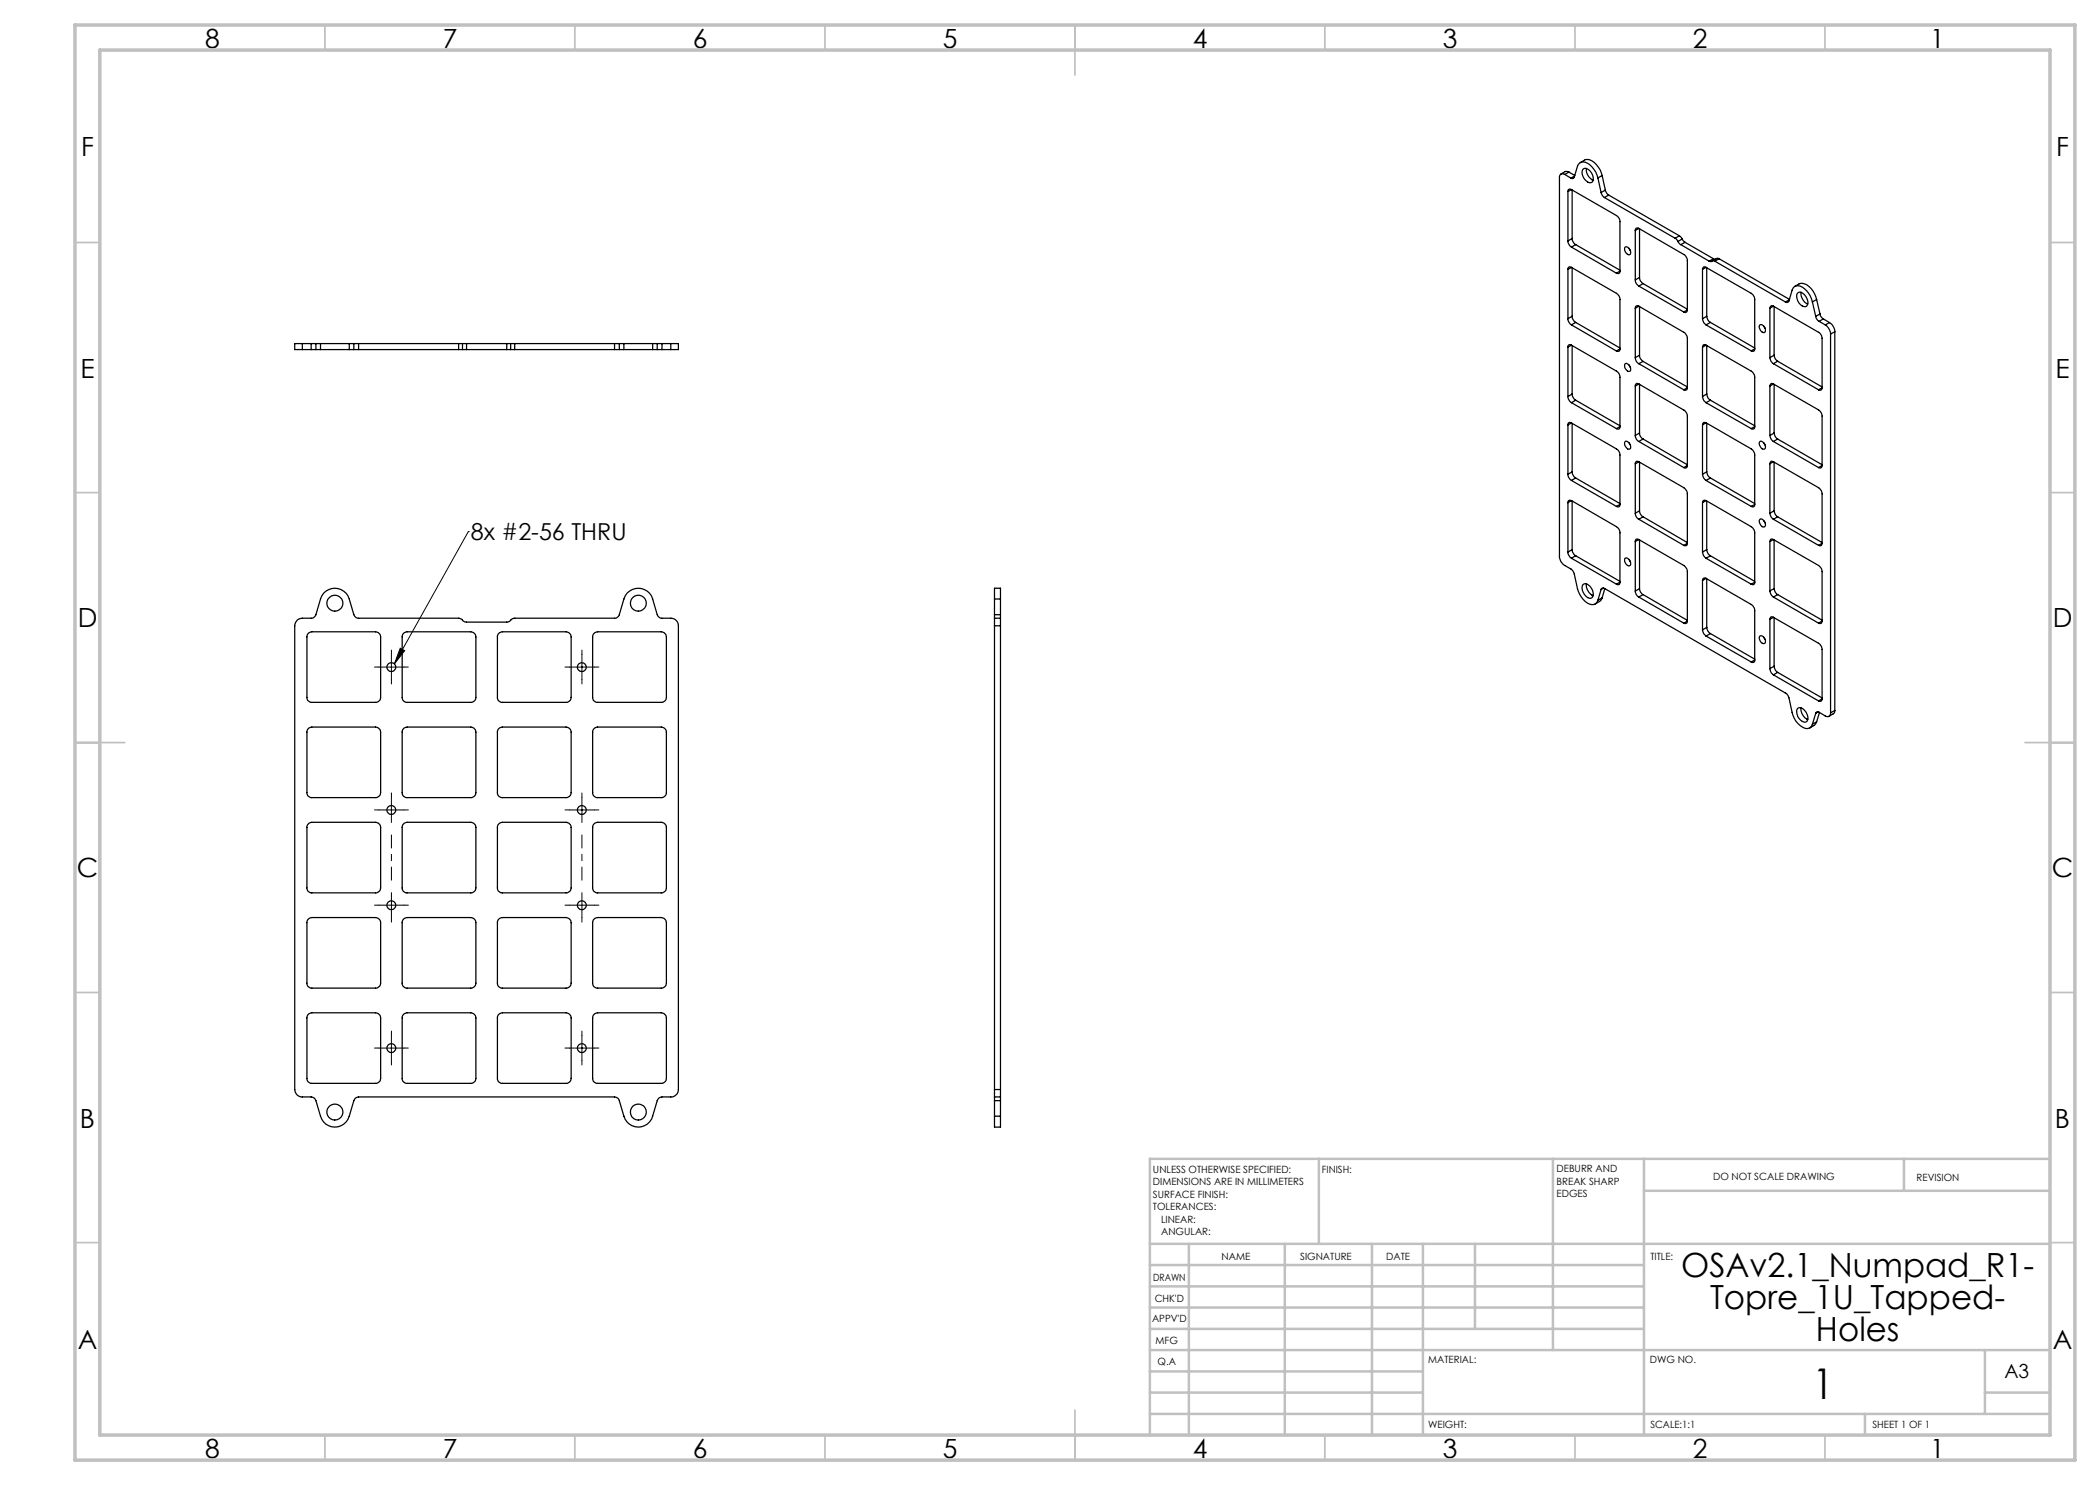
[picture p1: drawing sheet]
<svg xmlns="http://www.w3.org/2000/svg" width="420mm" height="297mm" viewBox="0 0 420 297" stroke-linecap="round" stroke-linejoin="round" font-family="sans-serif">
<g fill="none" stroke="#000" stroke-width=".2">
<path d="M93.7 106.3h.1M93.7 106.3l-14.8 26.5M75.8 133.4h5M78.3 130.9v5M80 129.6l.9 .5-2 2.7zM113.9 133.4h5M116.4 130.9v5M78.3 159.5v5M116.4 159.5v5M75.8 162h5M113.9 162h5M75.8 209.6h5"/>
<path d="M78.3 207.1v5M113.9 209.6h5M116.4 207.1v5"/>
</g>
<g fill="none" stroke="#000" stroke-width=".2" stroke-dasharray="15.2 1.3 1.3 1.3">
<path d="M75.8 133.4h-.9M78.3 130.9v-.9M78.3 135.9v.9M80.8 133.4h.9M113.9 133.4h-.9M116.4 130.9v-.9M116.4 135.9v.9M118.9 133.4h.9M78.3 159.5v-.9M116.4 159.5v-.9M75.8 162h-.9M80.8 162h.9"/>
<path d="M113.9 162h-.9M118.9 162h.9M75.8 181h-.9M78.3 181v-2.5M78.3 181h-2.5M78.3 181v2.5M78.3 181h2.5M78.3 183.5v.9M80.8 181h.9M113.9 181h-.9M116.4 181v-2.5M116.4 181h-2.5"/>
<path d="M116.4 181v2.5M116.4 181h2.5M116.4 183.5v.9M118.9 181h.9M75.8 209.6h-.9M78.3 207.1v-.9M78.3 212.1v.9M80.8 209.6h.9M113.9 209.6h-.9M116.4 207.1v-.9M116.4 212.1v.9M118.9 209.6h.9"/>
</g>
<path d="M78.3 176v-9M116.4 176v-9" fill="none" stroke="#000" stroke-width=".2" stroke-dasharray="15.2 1.3 1.3 1.3" stroke-dashoffset="12.6"/>
<g fill="none" stroke="#c0c0c0" stroke-width=".35">
<path d="M65 5v5M115 5v5M165 5v5M215 5v10M265 5v5M315 5v5M365 5v5M15 48.5h5M410 48.5h5M15 98.5h5M410 98.5h5M15 148.5h10"/>
<path d="M405 148.5h10M15 198.5h5M410 198.5h5M15 248.5h5M410 248.5h5M65 287v5M115 287v5M165 287v5M215 282v10M265 287v5M315 287v5M365 287v5"/>
</g>
<g fill="none" stroke="#c0c0c0" stroke-width=".5">
<path d="M263.8 231.8v17M310.6 231.8v38.2M328.8 231.8v55.2M328.8 238.2h81.2M380.8 231.8v6.4M410 231.8h-180v55.2M230 248.8h180M230 257.3h98.8M230 253h98.8M237.8 248.8v38.2M257 248.8v38.2M274.4 248.8v38.2"/>
<path d="M284.6 248.8v38.2M295 248.8v17M230 265.8h98.8M230 261.5h98.8M230 278.5h54.6M230 274.3h54.6M230 270h180M397 278.5h13M397 270v12.8M230 282.8h180M373 282.8v4.2"/>
</g>
<path d="M15 5h400v287h-400zM20 10h390v277h-390z" fill="none" stroke="#c0c0c0" stroke-width=".7"/>
<path d="M80 129.6l.9 .5-2 2.7z" fill="#000"/>
<g fill="none" stroke="#000" stroke-width=".25">
<path d="M312.9 34.9a.64 .64 0 0 0-.7-.1 .64 .64 0 0 0-.3 .7v75.8a2.11 2.11 0 0 0 1 1.8l1.4 .8 .6 .9a9.4 9.4 0 0 0 1.4 4.6 2.69 2.69 0 0 0 2.5 1.5l.4-.2 .4-.7M312.9 34.9l1.3 .7M313.6 38.3v9.9M313.8 34.4l-.8-.1-.8 .5M313.8 34.4l1.2 .7M313.8 34.4l-.9 .5M314.3 37.9l9 5.2a1.38 1.38 0 0 1 .7 1.2v9.9M314.3 37.9a.42 .42 0 0 0-.5 0 .42 .42 0 0 0-.2 .4M314.3 37.9l-.7 .4M314.4 38v9.7M314.9 35.2l-.7 .4M316.1 32.5a2 2 0 0 1 3.2 .4 4.5 4.5 0 0 1 1.1 2.2"/>
<path d="M316.5 33.9a1.16 1.16 0 0 1 1.8 .7 1.24 1.24 0 0 1-.1 1.9 2.01 2.01 0 0 1-1.7-2.6zM317.3 33.7a2.35 2.35 0 0 0 1.3 2.4M319.6 35.6a4.1 4.1 0 0 0-2.9-3.2 1.16 1.16 0 0 0-1.2 .9l-.6 2.1a.41 .41 0 0 1-.7 .2M319.6 35.6l.6 2.9M320.2 38.5l.3 .6 .4 .4M320.4 35.1l-.8 .5M320.4 35.1l.7 2.9M320.9 39.5l14.1 8.2M321.1 38l.2 .6 .4 .4M321.1 38l-.9 .5M321.7 39l14.2 8.2M321.7 39l-.8 .5"/>
<path d="M313.6 48.2a1.6 1.6 0 0 0 .7 1.2M313.6 53.9v9.8M314.3 53.5l9 5.2a1.38 1.38 0 0 1 .7 1.2v9.9M314.3 53.5a.42 .42 0 0 0-.5-.1 .42 .42 0 0 0-.2 .5M314.3 49.4l9 5.2M314.3 53.5l-.7 .4M314.4 47.7a1.6 1.6 0 0 0 .7 1.2M314.4 47.7l-.8 .5M314.4 53.5v9.7M315.1 48.9l8.9 5.1M315.1 48.9l-.8 .5M324 54.2a.43 .43 0 0 1-.2 .5 .43 .43 0 0 1-.5-.1"/>
<path d="M324 54.2l-.7 .4M324.9 49.5l.2-.1a1.04 1.04 0 0 1 .9 1.5 1.09 1.09 0 0 1-1.1-1.4zM325.8 49.7l.3 .4M327.1 56a1.38 1.38 0 0 0 .7 1.2M327.1 46.1v9.9M327.8 45.7l9 5.2a1.62 1.62 0 0 1 .7 1.2v9.9M327.8 45.7a.43 .43 0 0 0-.5-.1 .43 .43 0 0 0-.2 .5M327.8 57.2l9 5.2M327.8 45.7l-.7 .4M327.9 55.5a1.38 1.38 0 0 0 .7 1.2M327.9 55.5l-.8 .5M327.9 45.8v9.7"/>
<path d="M328.6 56.7l-.8 .5M328.6 56.7l8.9 5.1M335 47.7l.6 .6M335.6 48.3l.6 .6M335.9 47.2l.5 .6M335.9 47.2l-.9 .5M336.2 48.9l5.6 3.3M336.4 47.8l.6 .7M336.4 47.8l-.8 .5M337 48.5l-.8 .4M337 48.5l5.7 3.2M340.5 53.9v9.8"/>
<path d="M341.2 53.5l9 5.2a1.6 1.6 0 0 1 .7 1.2v9.9M341.2 53.5a.42 .42 0 0 0-.5-.1 .42 .42 0 0 0-.2 .5M341.2 53.5l-.7 .4M341.3 53.5v9.7M341.8 52.2l.5 .1 .3-.2 .4 .1M342.7 51.7l.4 .1M342.7 51.7l-.9 .5M343 52.2l14.1 8.2M343.8 51.7l-.4-.1-.9 .6M343.8 51.7l-.8 .5M343.8 51.7l14.1 8.2M357.9 60l-.8 .4"/>
<path d="M359 57.3a2.04 2.04 0 0 1 3.2 .4l.7 1 .4 1.2M359.5 58.7a.73 .73 0 0 1 1.1 0 2.06 2.06 0 0 1 .8 2.5 1.39 1.39 0 0 1-1.8-1 1.74 1.74 0 0 1-.1-1.5zM360.2 58.5a2.47 2.47 0 0 0 1.4 2.3M363.3 59.9l-.8 .5M363.3 59.9l.7 2.9M60.5 68.7h-1.6v1.2h1.6M60.5 68.7h1.7M60.5 69.9h1.7M60.5 68.7v1.2M62.2 68.7h1M62.2 69.9h1M62.2 68.7v1.2"/>
<path d="M63.2 68.7h.9M63.2 69.9h.9M63.2 68.7v1.2M64.1 68.7h5.7M64.1 69.9h5.7M64.1 68.7v1.2M69.8 68.7v1.2M69.8 68.7h1M69.8 69.9h1M70.8 68.7h.9M70.8 69.9h.9M70.8 68.7v1.2"/>
<path d="M71.7 68.7h20M71.7 69.9h20M71.7 68.7v1.2M91.7 68.7h.8M91.7 69.9h.8M91.7 68.7v1.2M92.5 68.7h.8M92.5 69.9h.8M92.5 68.7v1.2M93.3 68.7h8.1M93.3 69.9h8.1M93.3 68.7v1.2"/>
<path d="M101.4 68.7h.7M101.4 69.9h.7M101.4 68.7v1.2M102.1 68.7h.8M102.1 69.9h.8M102.1 68.7v1.2M102.9 68.7h20M102.9 69.9h20M102.9 68.7v1.2M122.9 68.7h1M122.9 69.9h1M122.9 68.7v1.2"/>
<path d="M123.9 68.7v1.2M123.9 68.7h.9M123.9 69.9h.9M124.8 69.9h5.7M124.8 68.7h5.7M124.8 68.7v1.2M130.5 68.7v1.2M130.5 68.7h.9M130.5 69.9h.9M131.4 68.7h1M131.4 69.9h1M131.4 68.7v1.2"/>
<path d="M132.4 68.7h1.8M132.4 69.9h1.8M132.4 68.7v1.2M134.2 68.7h1.5v1.2h-1.5M134.2 68.7v1.2M313.6 79.3a1.6 1.6 0 0 0 .7 1.2M313.6 63.7a1.6 1.6 0 0 0 .7 1.3M313.6 69.4v9.9M314.3 69l9 5.2a1.38 1.38 0 0 1 .7 1.3v9.8M314.3 69a.42 .42 0 0 0-.5 0 .42 .42 0 0 0-.2 .4M314.3 65l9 5.2M314.3 69l-.7 .4"/>
<path d="M314.4 63.2a1.6 1.6 0 0 0 .7 1.3M314.4 78.8a1.6 1.6 0 0 0 .7 1.2M314.4 69.1v9.7M314.4 63.2l-.8 .5M314.4 78.8l-.8 .5M315.1 64.5l8.9 5.1M315.1 64.5l-.8 .5M324 69.8a.43 .43 0 0 1-.2 .4 .43 .43 0 0 1-.5 0M324 69.8l-.7 .4M325.1 72.7a1.04 1.04 0 0 1 .9 1.6 1.02 1.02 0 0 1-.9-1.6zM325.8 73l.3 .5M327.1 71.5a1.38 1.38 0 0 0 .7 1.2"/>
<path d="M327.1 61.7v9.8M327.1 77.2v9.9M327.8 76.8l9 5.2a1.47 1.47 0 0 1 .7 1.2v9.9M327.8 76.8a.43 .43 0 0 0-.5-.1 .43 .43 0 0 0-.2 .5M327.8 61.2l9 5.3a1.62 1.62 0 0 1 .7 1.2v9.8M327.8 61.2a.43 .43 0 0 0-.5 0 .43 .43 0 0 0-.2 .5M327.8 72.7l9 5.3M327.8 61.2l-.7 .5M327.8 76.8l-.7 .4M327.9 71a1.38 1.38 0 0 0 .7 1.3M327.9 61.3v9.7M327.9 76.9v9.7"/>
<path d="M327.9 71l-.8 .5M328.6 72.3l8.9 5.1M328.6 72.3l-.8 .4M337.5 62a.44 .44 0 0 1-.2 .4 .44 .44 0 0 1-.5 0M337.5 77.5a.44 .44 0 0 1-.2 .5 .44 .44 0 0 1-.5 0M337.5 62l-.7 .4M337.5 77.5l-.7 .5M340.5 79.3a1.6 1.6 0 0 0 .7 1.2M340.5 63.7a1.6 1.6 0 0 0 .7 1.3M340.5 69.4v9.9M341.2 69l9 5.2a1.6 1.6 0 0 1 .7 1.3v9.8M341.2 69a.42 .42 0 0 0-.5 0 .42 .42 0 0 0-.2 .4"/>
<path d="M341.2 65l9 5.2M341.2 69l-.7 .4M341.3 63.2a1.52 1.52 0 0 0 .8 1.3M341.3 78.8a1.52 1.52 0 0 0 .8 1.2M341.3 63.2l-.8 .5M341.3 69.1v9.7M341.3 78.8l-.8 .5M342.1 64.5l8.8 5.1M342.1 64.5l-.9 .5M350.9 69.8a.42 .42 0 0 1-.2 .4 .42 .42 0 0 1-.5 0M350.9 69.8l-.7 .4M351.9 65.1l.1-.2a1.02 1.02 0 0 1 .9 1.6 1.06 1.06 0 0 1-1-1.4z"/>
<path d="M352.7 65.2l.3 .5M354 71.5a1.62 1.62 0 0 0 .7 1.2M354 61.7v9.8M354 77.2v9.9M354.7 76.8l9 5.2a1.6 1.6 0 0 1 .7 1.2v9.9M354.7 76.8a.44 .44 0 0 0-.5 0 .44 .44 0 0 0-.2 .4M354.7 61.2l9 5.3a1.47 1.47 0 0 1 .7 1.2v9.8M354.7 61.2a.44 .44 0 0 0-.5 0 .44 .44 0 0 0-.2 .5M354.7 72.7l9 5.3M354.7 61.2l-.7 .5M354.7 76.8l-.7 .4M354.8 71a1.47 1.47 0 0 0 .7 1.2"/>
<path d="M354.8 71l-.8 .5M354.8 61.3v9.7M354.8 76.9v9.7M355.5 72.2l-.8 .5M355.5 72.2l8.9 5.2M357.1 60.4a.47 .47 0 0 0 .7-.2l.6-2.2a1.24 1.24 0 0 1 2.1-.6 4.7 4.7 0 0 1 2 3M362.5 60.4l.6 2.9M363.1 63.3l.2 .4 .5 .6M363.8 64.3l1.3 .7M364 62.8l.1 .4 .6 .6M364 62.8l-.9 .5M364.4 77.5a.44 .44 0 0 1-.2 .5 .44 .44 0 0 1-.5 0"/>
<path d="M364.4 77.5l-.7 .5M364.7 63.8l-.9 .5M364.7 63.8l1.2 .7M365.1 65a2.49 2.49 0 0 1 1 1.8M365.9 64.5a2.33 2.33 0 0 1 1.1 1.9M365.9 64.5l-.8 .5M366.1 66.8v75.8M367 66.4l-.9 .4M367 66.4v75.7M313.6 94.9a1.6 1.6 0 0 0 .7 1.2M313.6 85v9.9M314.3 84.6l9 5.2a1.38 1.38 0 0 1 .7 1.2v9.9"/>
<path d="M314.3 84.6a.42 .42 0 0 0-.5-.1 .42 .42 0 0 0-.2 .5M314.3 96.1l9 5.2M314.3 80.5l9 5.2M314.3 84.6l-.7 .4M314.4 94.4a1.6 1.6 0 0 0 .7 1.2M314.4 84.7v9.7M314.4 94.4l-.8 .5M315.1 80l8.9 5.2M315.1 95.6l8.9 5.1M315.1 80l-.8 .5M315.1 95.6l-.8 .5M324 85.3a.41 .41 0 0 1-.2 .5 .41 .41 0 0 1-.5-.1"/>
<path d="M324 85.3l-.7 .4M325.1 88.3a1.04 1.04 0 0 1 .9 1.5 1.04 1.04 0 0 1-.9-1.5zM325.8 88.6l.3 .4M327.1 87.1a1.38 1.38 0 0 0 .7 1.2M327.1 92.8v9.9M327.8 92.4l9 5.1a1.6 1.6 0 0 1 .7 1.3v9.9M327.8 92.4a.43 .43 0 0 0-.5-.1 .43 .43 0 0 0-.2 .5M327.8 88.3l9 5.2M327.8 92.4l-.7 .4M327.9 86.6a1.28 1.28 0 0 0 .7 1.2M327.9 92.4v9.8M327.9 86.6l-.8 .5"/>
<path d="M328.6 87.8l-.8 .5M328.6 87.8l8.9 5.2M337.5 93.1a.44 .44 0 0 1-.2 .5 .44 .44 0 0 1-.5-.1M337.5 93.1l-.7 .4M340.5 94.9a1.6 1.6 0 0 0 .7 1.2M340.5 85v9.9M341.2 84.6l9 5.2a1.6 1.6 0 0 1 .7 1.2v9.9M341.2 84.6a.44 .44 0 0 0-.5-.1 .44 .44 0 0 0-.2 .5M341.2 96.1l9 5.2M341.2 80.5l9 5.2M341.2 84.6l-.7 .4M341.3 94.4a1.52 1.52 0 0 0 .8 1.2"/>
<path d="M341.3 84.7v9.7M341.3 94.4l-.8 .5M342.1 80l8.8 5.2M342.1 95.6l8.8 5.1M342.1 80l-.9 .5M342.1 95.6l-.9 .5M350.9 85.3a.42 .42 0 0 1-.2 .5 .42 .42 0 0 1-.5-.1M350.9 85.3l-.7 .4M352 88.3a1.04 1.04 0 0 1 .9 1.5 1.04 1.04 0 0 1-.9-1.5zM352.7 88.6l.3 .4M354 87.1a1.62 1.62 0 0 0 .7 1.2M354 92.7v10"/>
<path d="M354.7 92.4l9 5.1a1.6 1.6 0 0 1 .7 1.3v9.9M354.7 92.4a.42 .42 0 0 0-.5-.1 .42 .42 0 0 0-.2 .4M354.7 88.3l9 5.2M354.7 92.4l-.7 .3M354.8 86.6a1.62 1.62 0 0 0 .7 1.2M354.8 92.4v9.8M354.8 86.6l-.8 .5M355.5 87.8l-.8 .5M355.5 87.8l8.9 5.2M364.4 93.1a.44 .44 0 0 1-.2 .5 .44 .44 0 0 1-.5-.1M364.4 93.1l-.7 .4M64.7 118.7a3 3 0 0 1 5.1 1.1l1 3.1a1.03 1.03 0 0 0 .9 .7h20.1l1.4 .8h8.3l1.3-.8h20.1a1.03 1.03 0 0 0 1-.7l.9-3.1a3 3 0 0 1 2.9-2.2 3 3 0 0 1 2.8 2.2l.9 3.1a1.03 1.03 0 0 0 1 .7h1.8a1.51 1.51 0 0 1 1.5 1.6v92.7a1.51 1.51 0 0 1-1.5 1.5h-1.8a1.01 1.01 0 0 0-1 .7l-.9 3.1a2.98 2.98 0 0 1-2.8 2.2 2.98 2.98 0 0 1-2.9-2.2l-.9-3.1a1.01 1.01 0 0 0-1-.7h-51.2a1.01 1.01 0 0 0-.9 .7l-1 3.1a2.98 2.98 0 0 1-2.8 2.2 2.98 2.98 0 0 1-2.9-2.2l-.9-3.1a1.01 1.01 0 0 0-1-.7h-1.7a1.51 1.51 0 0 1-1.6-1.5v-92.7a1.51 1.51 0 0 1 1.6-1.6h1.7a1.03 1.03 0 0 0 1-.7l.9-3.1z"/>
<path d="M198.9 119.8v-2.2h1.2v2.2M198.9 119.8v3.1M198.9 119.8h1.2M200.1 119.8v3.1M313.6 110.4a1.6 1.6 0 0 0 .7 1.3M313.6 100.5v9.9M314.3 100.1l9 5.2a1.38 1.38 0 0 1 .7 1.3v9.8M314.3 100.1a.44 .44 0 0 0-.5 0 .44 .44 0 0 0-.2 .4M314.3 111.7l9 5.1M314.3 100.1l-.7 .4M314.4 109.9a1.6 1.6 0 0 0 .7 1.3M314.4 100.2v9.7"/>
<path d="M314.4 109.9l-.8 .5M315.1 111.2l8.9 5.1M315.1 111.2l-.8 .5M316.5 117a1.16 1.16 0 0 1 1.8 .7 1.28 1.28 0 0 1-.1 2 2.06 2.06 0 0 1-1.7-2.7zM317.3 116.8a2.35 2.35 0 0 0 1.3 2.3M320.2 117.9a.41 .41 0 0 1 .7-.2l36.3 21 .6 .9a10.3 10.3 0 0 0 1.4 4.6l.4 .5a2.01 2.01 0 0 0 2.5 .8l.4-.7M320.2 117.9l-.6 2.1M320.4 119.6a2.11 2.11 0 0 1-1.3 1.2M320.4 119.6l-.8 .4M320.7 117.6l-.5 .3M321 117.7l-.6 1.9M324 116.4a.41 .41 0 0 1-.2 .5 .41 .41 0 0 1-.5-.1"/>
<path d="M324 100.9a.41 .41 0 0 1-.2 .5 .41 .41 0 0 1-.5-.1M324 100.9l-.7 .4M324 116.4l-.7 .4M325.1 111.6a1.01 1.01 0 0 1 .9 1.5 1.01 1.01 0 0 1-.9-1.5zM325.8 111.9l.3 .5M327.1 118.2a1.38 1.38 0 0 0 .7 1.2M327.1 102.7a1.38 1.38 0 0 0 .7 1.2M327.1 108.3v9.9M327.8 107.9l9 5.2a1.6 1.6 0 0 1 .7 1.2v9.9M327.8 107.9a.41 .41 0 0 0-.5-.1 .41 .41 0 0 0-.2 .5M327.8 119.4l9 5.2M327.8 103.9l9 5.2"/>
<path d="M327.8 107.9l-.7 .4M327.9 102.2a1.38 1.38 0 0 0 .7 1.2M327.9 117.7a1.38 1.38 0 0 0 .7 1.2M327.9 108v9.7M327.9 102.2l-.8 .5M327.9 117.7l-.8 .5M328.6 103.4l-.8 .5M328.6 103.4l8.9 5.1M328.6 118.9l-.8 .5M328.6 118.9l8.9 5.2M337.5 108.7a.44 .44 0 0 1-.2 .4 .44 .44 0 0 1-.5 0M337.5 108.7l-.7 .4"/>
<path d="M340.5 110.4a1.6 1.6 0 0 0 .7 1.3M340.5 100.5v9.9M340.5 116.1v9.9M341.2 115.7l9 5.2a1.6 1.6 0 0 1 .7 1.2v9.9M341.2 115.7a.44 .44 0 0 0-.5-.1 .44 .44 0 0 0-.2 .5M341.2 100.1l9 5.2a1.6 1.6 0 0 1 .7 1.3v9.8M341.2 100.1a.44 .44 0 0 0-.5 0 .44 .44 0 0 0-.2 .4M341.2 111.7l9 5.1M341.2 100.1l-.7 .4M341.2 115.7l-.7 .4M341.3 109.9a1.52 1.52 0 0 0 .8 1.3M341.3 100.2v9.7"/>
<path d="M341.3 115.8v9.7M341.3 109.9l-.8 .5M342.1 111.2l-.9 .5M342.1 111.2l8.8 5.1M350.9 100.9a.42 .42 0 0 1-.2 .4 .42 .42 0 0 1-.5 0M350.9 116.4a.42 .42 0 0 1-.2 .5 .42 .42 0 0 1-.5-.1M350.9 100.9l-.7 .4M350.9 116.4l-.7 .4M352 103.8a1.04 1.04 0 0 1 .9 1.6 1.04 1.04 0 0 1-.9-1.6zM352.7 104.1l.3 .5M354 102.7a1.62 1.62 0 0 0 .7 1.2M354 118.2a1.6 1.6 0 0 0 .7 1.2"/>
<path d="M354 108.3v9.9M354.7 107.9l9 5.2a1.6 1.6 0 0 1 .7 1.2v9.9M354.7 107.9a.42 .42 0 0 0-.5-.1 .42 .42 0 0 0-.2 .5M354.7 119.4l9 5.2M354.7 103.9l9 5.2M354.7 107.9l-.7 .4M354.8 102.2a1.62 1.62 0 0 0 .7 1.2M354.8 117.7a1.62 1.62 0 0 0 .7 1.2M354.8 108v9.7M354.8 102.2l-.8 .5M354.8 117.7l-.8 .5M355.5 103.4l-.8 .5"/>
<path d="M355.5 103.4l8.9 5.1M355.5 118.9l-.8 .5M355.5 118.9l8.9 5.1M364.4 108.7a.44 .44 0 0 1-.2 .4 .44 .44 0 0 1-.5 0M364.4 108.7l-.7 .4M61.8 126.5l.6-.1h12.7a1.09 1.09 0 0 1 1 1v12.1a1.02 1.02 0 0 1-1 1h-12.7a.96 .96 0 0 1-1-1v-12.3zM80.7 126.7l.7-.3h12.8a1.09 1.09 0 0 1 1 1v12.1a1.02 1.02 0 0 1-1 1h-12.8a.96 .96 0 0 1-1-1v-12.3zM99.9 126.5l.6-.1h12.7a1.09 1.09 0 0 1 1 1v12.1a1.02 1.02 0 0 1-1 1h-12.7a.96 .96 0 0 1-1-1v-12.3zM118.8 126.7l.7-.3h12.8a1.09 1.09 0 0 1 1 1v12.1a1.02 1.02 0 0 1-1 1h-12.8a.96 .96 0 0 1-1-1v-12.3zM198.9 123.6v1.6M198.9 122.9v.7M198.9 123.6h1.2"/>
<path d="M198.9 125.2v92.7M198.9 125.2h1.2M198.9 122.9h1.2M200.1 123.6v1.6M200.1 122.9v.7M200.1 125.2v92.7M337.5 124.2a.44 .44 0 0 1-.2 .5 .44 .44 0 0 1-.5-.1M337.5 124.2l-.7 .4M340.5 126a1.6 1.6 0 0 0 .7 1.2M341.2 127.2l9 5.2M341.3 125.5a1.52 1.52 0 0 0 .8 1.2M341.3 125.5l-.8 .5"/>
<path d="M342.1 126.7l8.8 5.1M342.1 126.7l-.9 .5M350.9 132a.42 .42 0 0 1-.2 .5 .42 .42 0 0 1-.5-.1M350.9 132l-.7 .4M351.9 127.3l.1-.1a1.01 1.01 0 0 1 .9 1.5 1.01 1.01 0 0 1-1-1.4zM352.7 127.5l.3 .4M354 133.7a1.6 1.6 0 0 0 .7 1.3M354 123.9v9.8M354.7 123.5l9 5.2a1.6 1.6 0 0 1 .7 1.2v9.9M354.7 123.5a.42 .42 0 0 0-.5-.1 .42 .42 0 0 0-.2 .5M354.7 135l9 5.2M354.7 123.5l-.7 .4"/>
<path d="M354.8 133.2a1.6 1.6 0 0 0 .7 1.3M354.8 123.5v9.7M354.8 133.2l-.8 .5M355.5 134.5l-.8 .5M355.5 134.5l8.9 5.1M364.4 139.8a.44 .44 0 0 1-.2 .4 .44 .44 0 0 1-.5 0M364.4 124.2a.44 .44 0 0 1-.2 .5 .44 .44 0 0 1-.5-.1M364.4 124.2l-.7 .4M364.4 139.8l-.7 .4M61.8 145.6l.6-.2h12.7a1.09 1.09 0 0 1 1 1v12.1a1.02 1.02 0 0 1-1 1h-12.7a.96 .96 0 0 1-1-1v-12.3zM80.7 145.7l.7-.3h12.8a1.09 1.09 0 0 1 1 1v12.1a1.02 1.02 0 0 1-1 1h-12.8a.96 .96 0 0 1-1-1v-12.3zM99.9 145.6l.6-.2h12.7a1.09 1.09 0 0 1 1 1v12.1a1.02 1.02 0 0 1-1 1h-12.7a.96 .96 0 0 1-1-1v-12.3z"/>
<path d="M118.8 145.7l.7-.3h12.8a1.09 1.09 0 0 1 1 1v12.1a1.02 1.02 0 0 1-1 1h-12.8a.96 .96 0 0 1-1-1v-12.3zM359.5 141.7a1.18 1.18 0 0 1 1.7 .7 1.26 1.26 0 0 1-.1 2 2.01 2.01 0 0 1-1.6-2.7zM360.2 141.6a2.38 2.38 0 0 0 1.4 2.3M363.1 142.7l-.6 2.1M363.3 144.4a2.03 2.03 0 0 1-1.3 1.2M363.3 144.4l-.8 .4M363.6 142.4l-.5 .3M363.9 142.5l-.6 1.9M366.1 142.6a.65 .65 0 0 1-.3 .7 .65 .65 0 0 1-.7-.1l-1.3-.8a.41 .41 0 0 0-.7 .3M367 142.1l-.2 .6-1 .6M367 142.1l-.9 .5M61.8 164.6l.6-.1h12.7a1.09 1.09 0 0 1 1 1v12.1a1.02 1.02 0 0 1-1 1h-12.7a.96 .96 0 0 1-1-1v-12.3z"/>
<path d="M80.7 164.8l.7-.3h12.8a1.09 1.09 0 0 1 1 1v12.1a1.02 1.02 0 0 1-1 1h-12.8a.96 .96 0 0 1-1-1v-12.3zM99.9 164.6l.6-.1h12.7a1.09 1.09 0 0 1 1 1v12.1a1.02 1.02 0 0 1-1 1h-12.7a.96 .96 0 0 1-1-1v-12.3zM118.8 164.8l.7-.3h12.8a1.09 1.09 0 0 1 1 1v12.1a1.02 1.02 0 0 1-1 1h-12.8a.96 .96 0 0 1-1-1v-12.3zM61.5 184l.3-.3 .6-.2h12.7a1.09 1.09 0 0 1 1 1v12.1a1.02 1.02 0 0 1-1 1h-12.7a.96 .96 0 0 1-1-1v-12.3zM80.6 184l.3-.3 .5-.2h12.8a1.09 1.09 0 0 1 1 1v12.1a1.02 1.02 0 0 1-1 1h-12.8a.96 .96 0 0 1-1-1v-12.3zM99.6 184l.3-.3 .6-.2h12.7a1.09 1.09 0 0 1 1 1v12.1a1.02 1.02 0 0 1-1 1h-12.7a.96 .96 0 0 1-1-1v-12.3zM118.7 184l.3-.3 .5-.2h12.8a1.09 1.09 0 0 1 1 1v12.1a1.02 1.02 0 0 1-1 1h-12.8a.96 .96 0 0 1-1-1v-12.3zM61.5 203l.3-.3 .6-.1h12.7a1.09 1.09 0 0 1 1 1v12.1a1.02 1.02 0 0 1-1 1h-12.7a.96 .96 0 0 1-1-1v-12.3zM80.6 203l.3-.3 .5-.1h12.8a1.09 1.09 0 0 1 1 1v12.1a1.02 1.02 0 0 1-1 1h-12.8a.96 .96 0 0 1-1-1v-12.3zM99.6 203l.3-.3 .6-.1h12.7a1.09 1.09 0 0 1 1 1v12.1a1.02 1.02 0 0 1-1 1h-12.7a.96 .96 0 0 1-1-1v-12.3zM118.7 203l.3-.3 .5-.1h12.8a1.09 1.09 0 0 1 1 1v12.1a1.02 1.02 0 0 1-1 1h-12.8a.96 .96 0 0 1-1-1v-12.3zM198.9 217.9v1.5"/>
<path d="M198.9 219.4v.7M198.9 219.4h1.2M198.9 217.9h1.2M200.1 217.9v1.5M200.1 219.4v.7M198.9 223.2v2.2h1.2v-2.2M198.9 220.1v3.1M198.9 220.1h1.2M198.9 223.2h1.2M200.1 220.1v3.1"/>
<circle cx="67" cy="120.6" r="1.6"/>
<circle cx="78.3" cy="133.4" r=".88"/>
<circle cx="116.4" cy="133.4" r=".88"/>
<circle cx="127.7" cy="120.6" r="1.59"/>
<circle cx="78.3" cy="162" r=".88"/>
<circle cx="116.4" cy="162" r=".88"/>
<circle cx="78.3" cy="181" r=".88"/>
<circle cx="116.4" cy="181" r=".88"/>
<circle cx="78.3" cy="209.6" r=".88"/>
<circle cx="116.4" cy="209.6" r=".88"/>
<circle cx="67" cy="222.4" r="1.6"/>
<circle cx="127.7" cy="222.4" r="1.59"/>
</g>
<text font-size="8.5" x="362.5" y="279.7">1</text>
<g font-size="6.7">
<text x="336.3" y="255.4">OSAv2.1_Numpad_R1-</text>
<text x="342" y="261.8">Topre_1U_Tapped-</text>
<text x="363.2" y="268.2">Holes</text>
</g>
<g font-size="5.3">
<text x="41" y="9.5">8</text>
<text x="88.5" y="9.5">7</text>
<text x="138.5" y="9.5">6</text>
<text x="188.5" y="9.5">5</text>
<text x="238.5" y="9.5">4</text>
<text x="288.5" y="9.5">3</text>
<text x="338.5" y="9.5">2</text>
<text x="386" y="9.5">1</text>
<text x="16.2" y="31.2">F</text>
<text x="411.2" y="31.2">F</text>
<text x="16.1" y="75.5">E</text>
<text x="411.1" y="75.5">E</text>
<text x="15.5" y="125.5">D</text>
<text x="410.5" y="125.5">D</text>
<text x="15.4" y="175.5">C</text>
<text x="410.4" y="175.5">C</text>
<text x="16" y="225.5">B</text>
<text x="411" y="225.5">B</text>
<text x="15.5" y="269.7">A</text>
<text x="410.5" y="269.7">A</text>
<text x="41" y="291.5">8</text>
<text x="88.5" y="291.5">7</text>
<text x="138.5" y="291.5">6</text>
<text x="188.5" y="291.5">5</text>
<text x="238.5" y="291.5">4</text>
<text x="288.5" y="291.5">3</text>
<text x="338.5" y="291.5">2</text>
<text x="386" y="291.5">1</text>
</g>
<text font-size="4.7" x="94.2" y="108.1">8x #2-56 THRU</text>
<text font-size="3.9" x="400.9" y="275.5">A3</text>
<g font-size="2">
<text x="230.6" y="234.6">UNLESS OTHERWISE SPECIFIED:</text>
<text x="230.6" y="237.1">DIMENSIONS ARE IN MILLIMETERS</text>
<text x="230.6" y="239.6">SURFACE FINISH:</text>
<text x="264.4" y="234.6">FINISH:</text>
<text x="311.3" y="234.5">DEBURR AND</text>
<text x="311.3" y="237">BREAK SHARP</text>
<text x="311.3" y="239.5">EDGES</text>
<text x="342.6" y="236">DO NOT SCALE DRAWING</text>
<text x="383.3" y="236.2">REVISION</text>
<text x="230.6" y="242.1">TOLERANCES:</text>
<text x="232.2" y="244.6">LINEAR:</text>
<text x="232.2" y="247.1">ANGULAR:</text>
<text x="244.3" y="252">NAME</text>
<text x="260" y="251.9">SIGNATURE</text>
<text x="277.2" y="251.9">DATE</text>
<text x="330.1" y="251.9">TITLE:</text>
<text x="230.6" y="256.1">DRAWN</text>
<text x="230.9" y="260.3">CHK'D</text>
<text x="230.4" y="264.4">APPV'D</text>
<text x="231.1" y="268.8">MFG</text>
<text x="231.5" y="273">Q.A</text>
<text x="285.6" y="272.5">MATERIAL:</text>
<text x="330" y="272.5">DWG NO.</text>
<text x="285.6" y="285.5">WEIGHT:</text>
<text x="330.1" y="285.6">SCALE:1:1</text>
<text x="374.5" y="285.6">SHEET 1 OF 1</text>
</g>
</svg>
